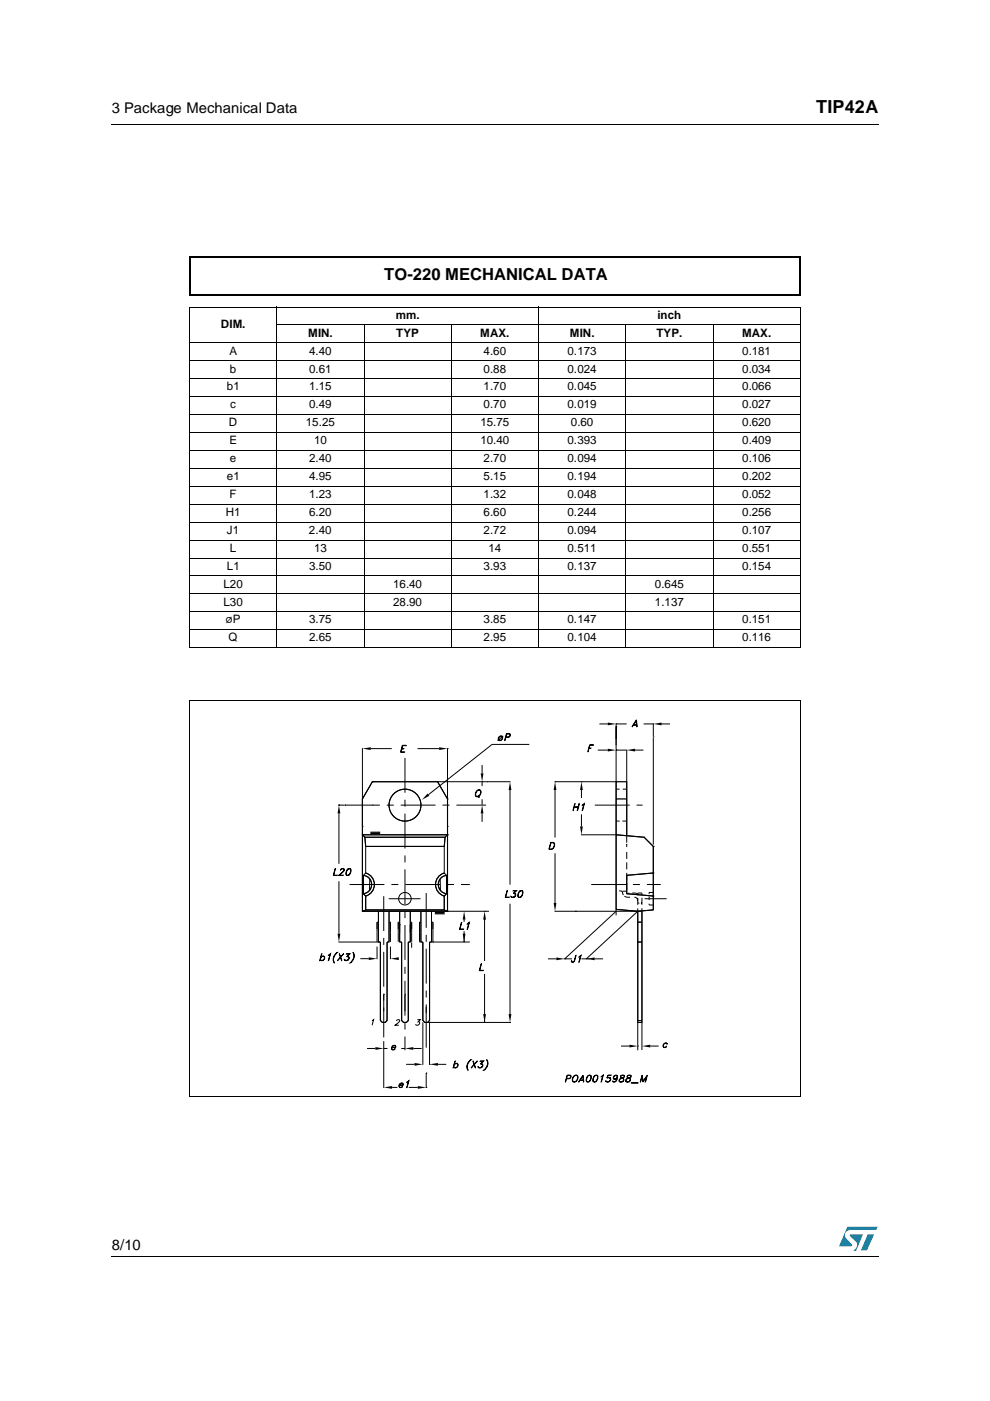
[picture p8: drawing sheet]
<svg xmlns="http://www.w3.org/2000/svg" width="210mm" height="297mm" viewBox="0 0 210 297" stroke-linecap="round" stroke-linejoin="round" font-family="sans-serif">
<path d="M23.6 26.2l.1 .2zM23.6 266.3l.1 .1z" fill="#000"/>
<path d="M23.7 26.3h162.6M23.7 266.4h162.6" fill="none" stroke="#000" stroke-width=".21"/>
<path d="M177.9 260.1h8.3v5.2h-8.3z" fill="#fff"/>
<g fill="#0189b4">
<path d="M184 261.7h1.3l-1.5 3.4h-1.3z"/>
<path d="M180.2 261.8l2.8-.1-1.5 3.5h-.5l.1-.2a1.15 1.15 0 0 0 .7-1 1.15 1.15 0 0 0-.7-1.1l-.8-.8z"/>
<path d="M179.7 260.1h6.4l-.3 .7h-5.5a1.13 1.13 0 0 0-1.1 1.4l1.5 1.7-.1 .3h-2.7z"/>
</g>
<g fill="#fff">
<path d="M30.8 38.7h148.3v209.9h-148.3z"/>
<path d="M40.2 148.5h129.5v83.9h-129.5z"/>
</g>
<path d="M40.2 148.5h129.6M40.2 148.4v84.1M169.7 148.5v84.1M40.1 232.5h129.6" fill="none" stroke="#000" stroke-width=".21"/>
<g fill="#fff">
<path d="M40.2 59.5h129.5z"/>
<path d="M169.7 59.5v87z"/>
<path d="M40.2 146.4l129.5 .1z"/>
<path d="M40.2 59.5v86.9z"/>
</g>
<g fill="none" stroke="#000" stroke-width=".21">
<path d="M40.1 65.1h129.7M40.1 72.7h129.7M40.1 76.5h129.7M40.2 65.2v72M58.6 68.9h111.2M58.7 65v72.4M77.2 68.8v68.6M95.7 68.8v68.6M114.2 65v72.4M132.7 68.8v68.6M151.2 68.8v68.6M169.7 65.2v72"/>
<path d="M40.1 80.3h129.7M40.1 84.1h129.7M40.1 87.9h129.7M40.1 91.7h129.7M40.1 95.5h129.7M40.1 99.3h129.7M40.1 103.1h129.7M40.1 106.9h129.7M40.1 110.7h129.7M40.1 114.5h129.7M40.1 118.3h129.7M40.1 122.1h129.7"/>
<path d="M40.1 125.9h129.7M40.1 129.7h129.7M40.1 133.5h129.7M40.1 137.3h129.7"/>
</g>
<path d="M40.2 54.5h129.6M40.2 54.3v8.2M169.7 54.5v8.1M40.1 62.5h129.6" fill="none" stroke="#000" stroke-width=".25"/>
<g fill="#fff">
<path d="M43 151.3h123.8v80.8h-123.8z"/>
<path d="M67.8 152.6h74.2v78.2h-74.2z"/>
</g>
<g fill="none" stroke="#000" stroke-width=".21" stroke-dasharray="1.5 .7" stroke-linecap="butt">
<path d="M132.9 177.2v1.5l-.4 .3h.4v.6M79.9 195.5v2.2M82.8 195.5v2.2M84.4 195.5v2.2M87.3 195.5v2.2M88.9 195.5v2.2M91.8 195.5v2.2M132.2 189.8l-.4-.8-.8-.2-.4-.4M132.9 180.6v8.2l.1 .3 .4 .2M133.6 190.2h-.8l-.4-.2M134 189.3l1.2 .2M135.2 189.3v.5"/>
<path d="M135.2 189.3h.9M135.2 191.5h.4M135.2 190.9a.71 .71 0 0 0-.7-.7M135.2 190.4v2.8M135.9 191.5h.2M136.1 189.3v.5M136.1 190.3v2.8"/>
</g>
<g fill="none" stroke="#000" stroke-width=".21">
<path d="M76.8 158.6v34.6M78.6 158.7h4.5M85.2 158.7h.4l-.4 .1M85.3 158h.9l-.8 .1-.4 1.3 .8 .1h-.9zM88.5 158.7h4.6M94.9 158.7h.1M94.9 158.6v18.4M105.8 156.2a.44 .44 0 0 1 .7-.1 .44 .44 0 0 1-.1 .7 .44 .44 0 0 1-.7 .1 .44 .44 0 0 1 .1-.7zM105.9 156.2l.4-.1a.47 .47 0 0 1 .1 .7 .47 .47 0 0 1-.7 0zM106.7 156l-1.2 1M107.3 156.2h.7l.1-.5-.7-.1-.4 1.4 .4-1.5h.6l.2 .2v.3l-.2 .2-.8 .1M112.2 157.8h-7.9l-13.5 10.7"/>
<path d="M124.9 158.6h.4l-.4 .1M125 157.9h.9l-.8 .1-.5 1.4zM126.7 159h2.2M127.1 153.5h1.8M130.6 154h.1M130.6 153.5h.1M130.6 158.9h.1M130.6 154.1h.1M130.6 159h.1M130.6 153.5h2.3M130.6 159h2.2M130.6 153.4v40.7"/>
<path d="M132.9 158.9v18.3M134.2 153.7h.9M134.3 153.7h.7M134.7 159h1.7M134.9 152.6l.2 1.5-.2-1.3-.9 1.3zM136.5 153.5h2.1M138.5 156.2h.1M138.5 153.4v2.8M138.5 156.3v22.8M140.3 153.5h1.8M71.8 170.7h.1M71.8 170.7h1.3"/>
<path d="M71.9 170.7h.1M71.9 172.5v10.6M73.1 170.7h.1M76.8 177h18.1v16.2M76.8 177h.1M76.8 175.2h.1M76.8 177l.6 .5M77.4 177.5h17l-.2 2M77.4 177.5l.1 2M77.5 179.5v5.6M77.5 179.5h16.7M79 165.7h.1"/>
<path d="M79 170.7h.1M79 165.7h29.2M79 165.7l-2.2 3.7M92.8 165.7h.1M92.8 165.7l2.1 3.7M94.2 179.5v5.6M94.9 169.4h.1M94.9 177h.1M94.9 175.2h.1M101.1 167.7l.6-.2a.84 .84 0 0 1 .2 1 .84 .84 0 0 1-1 .4l-.1-.5zM101.3 167.6l.3-.1a.74 .74 0 0 1 .2 .9 .74 .74 0 0 1-.9 .4l-.1-.4zM101.3 168.7l.3 .4z"/>
<path d="M102.2 165.7h.1M102.2 162.2v1.8M102.2 165.7v1M102.2 169.5v1.1M102.2 172.5v1.7M103.2 165.7h.1M108.1 167.5v20.1M116.8 178.6l.6 .1a.94 .94 0 0 1 0 1 .94 .94 0 0 1-1 .4zM116.8 178.7h.4a.75 .75 0 0 1 .3 .8 .75 .75 0 0 1-.6 .5h-.4zM117.6 165.7h13M117.7 165.7h.1M117.7 167.5v10.1"/>
<path d="M121.7 171.1h.9M121.9 170.4l-.4 1.5zM122.8 170.4l-.4 1.5zM123.2 177h7.4M123.3 165.7h.1M123.3 167.5v1.7M123.3 172.7v2.5M123.5 170.7l.4-.3-.5 1.5 .4-1.4zM130.6 165.7h.1M130.6 177h.1M130.6 177l6 .5M130.6 167.3h.8"/>
<path d="M130.6 174.1h.8M132 174.1h.9M132 167.3h.9M136.6 177.5h.1M136.6 177.5l1.9 2M138.5 179.5h.1M138.5 179.5v13.4l-3.3 .3M71.1 184.1l-.3 1.5h.7h-.8zM71.8 199.7h8.9M71.9 186.8v11.2M71.9 185.6h.9h-1l1.1-1.2-.1-.2h-.3l-.3 .3a.45 .45 0 0 1 .4-.4 .45 .45 0 0 1 .4 .3l-1.1 1.2M73.4 185.5h.6"/>
<path d="M73.8 184.3h.5M73.8 184.2h.5a.89 .89 0 0 1 0 1 .89 .89 0 0 1-.9 .4v-.8zM73.9 184.2l-.4 .6v.8M74.3 184.2v.6l-.4 .8M76.8 193.2h.1M76.8 193.2h26.9M77 185.6v3.9M77 189.5l.5 .5M77 185.6a1.95 1.95 0 0 1 1.8 1.9 1.95 1.95 0 0 1-1.8 2M77.5 185.1a2.54 2.54 0 0 1 1.9 2.4 2.54 2.54 0 0 1-1.9 2.5M77.5 190v2.9M77.5 192.9h16.7"/>
<path d="M77.5 192.9l-.7 .3M77.5 185.1l-.5 .5M78.4 186.4l-.1 2.4M80.2 199.7h.1M80.2 195.5h-.3v4.2M80.7 199.7v16.7l.4 .4h.6l.4-.4v-16.7M80.7 199.7h-.5v-6.5v6.5M82.5 195.5h.3v4.2M82.5 193.2v6.5h-.4h.4zM84.7 195.5h-.3v4.2M84.7 196h.1M84.7 193.2v6.5h.5h-.5z"/>
<path d="M85.2 199.7v16.7l.4 .4h.6l.4-.4v-16.7M87 195.5h.3v4.2M87 193.2v6.5h-.4h.4zM87.3 199.8v1.1M88.9 199.7h.1M89.2 195.5h-.3v4.2M89.2 193.2v6.5h.5h-.5zM89.7 199.7v16.7l.4 .4h18.1M91.1 199.7h.4v-6.5v6.5M91.1 199.7v16.7l-.4 .4M91.1 199.7h8.5M91.5 195.5h.3v4.2"/>
<path d="M91.8 199.7h.1M93.3 186.4l.1 2.4M94.2 190v2.9M94.2 192.9l.7 .3M94.2 185.1l.5 .5M94.2 185.1a2.54 2.54 0 0 0-1.9 2.4 2.54 2.54 0 0 0 1.9 2.5M94.7 185.6a1.95 1.95 0 0 0-1.8 1.9 1.95 1.95 0 0 0 1.8 2M94.7 185.6v3.9M94.7 189.5l-.5 .5M94.9 193.2h.1M97.8 195.6l-.3 1.4h.8h-.9zM98.4 195v.4"/>
<path d="M98.4 197.4v2.3M99.1 195.9l.4-.3-.5 1.4 .4-1.3zM102.7 193.2h.1M102.7 194.7v9.1M107.5 188.8l-.3 1.4 .8 .1h-.9zM108.1 191.6v23.4M108.4 190.1l.1 .1M108.9 189.4a.46 .46 0 0 1 .5 .5 .46 .46 0 0 1-.6 .4l-.4-.1v-.2a.43 .43 0 0 0 .6 .1l.2-.2M109.1 189.4l.2 .2v.3l-.4 .3M109.5 188.9l-.7-.1h.7l-.6 .6M109.5 188.8l-.7 .6 .4 .1 .1 .2M109.9 190.1h.6"/>
<path d="M110.2 188.9h.6M110.2 188.9h.6a.89 .89 0 0 1 0 .9 .89 .89 0 0 1-.9 .4l-.1-.6zM110.3 188.9l-.4 .7v.6M110.7 188.9l.1 .5-.4 .8M117.6 193.2h18.3M117.7 180.9v10.5M122 193.2h.1M130.6 193.2l-10.9 10.1h1.6M130.6 192.8l4.6 .4M132 189.2h.1M132 189h.9M135.2 193.2l-10.9 10.1"/>
<path d="M135.2 193.2v29.5M136.1 193.2v29.4M136.1 199.7h-.9M136.1 195.5h-.9M137.6 191.6v.3h.9M137.6 190.1v.7M138.5 185.1h.1M138.5 190h.1M138.5 185.1l-5.6 .5v3.9l5.6 .5M138.5 189.2h-.9v.4M68.1 202.9a.44 .44 0 0 1 .6-.1 .44 .44 0 0 1 0 .7l-.4 .2-.4-.2 .4 .1a.55 .55 0 0 0 .4-.8zM68.2 202.2l-.4 1.5z"/>
<path d="M69.7 202.5l.4-.3-.5 1.5 .4-1.4zM71.2 202.2l.4-.3a1.65 1.65 0 0 0-.6 2.3 1.37 1.37 0 0 1 .2-2zM71.9 202.2l.6 1.5zM72.8 202.2l-1.3 1.5zM73 203.5l.2 .1M73.6 202.8a.46 .46 0 0 1 .4 .5 .46 .46 0 0 1-.5 .4l-.4-.1v-.2a.43 .43 0 0 0 .6 .1l.2-.2M73.8 202.8l.1 .2v.3l-.3 .3M74.1 202.3l-.6-.1h.7l-.6 .6M74.2 202.2l-.7 .6 .4 .1 .1 .2M74.8 201.9a1.51 1.51 0 0 1-.6 2.3 1.66 1.66 0 0 0 .6-2.3zM76.4 203.3h1.8M78.9 216.4l.3-.2-.3 1.2"/>
<path d="M79.9 200.7v2.7M81.4 210.8h.1M81.4 210.9v3.5M82.8 200.7v2.7M84.1 216.5a.36 .36 0 0 1 .3-.3 .36 .36 0 0 1 .4 .2l-1 1h.8M85.9 210.8h.1M85.9 210.9v3.5M88.5 216.2h.6l-.4 .4 .2 .1a.45 .45 0 0 1-.2 .6 .45 .45 0 0 1-.6-.2M89.7 216.8v9M90.4 213.5v8.6M91.1 216.8h.1M91.1 216.8v9"/>
<path d="M102 204.3l-.3 1.4 .8 .1h-.9zM102.7 206.5v10.3M103.6 216.8h.1M108.1 216.8h.1M116.2 203.3h1.8M119.7 203.3h.1M119.7 203.2v.1M122.1 202.6l-.3 1.1-.2 .3h-.3l-.2-.3 .2 .3 .3-.1zM122.8 202.8l.4-.2-.5 1.4 .4-1.3zM123.3 203.3h1.7M124.3 203.3h.1M124.3 203.2v.1"/>
<path d="M126.1 203.3h1.8M135.2 216.8h.9M135.2 216.4h.9M77.8 222.3h1.8M81.4 222.3h.1M81.4 220.7v10M81.4 222.3h.8M83.1 222v.4l.2 .1 .5-.1-.3 .2-.5-.2a.63 .63 0 0 1 .7-.8l.2 .2v.3h-.8M83.1 230.6h1.2M83.2 221.8l.5-.1 .1 .1v.2h-.7zM84.7 230v.4l.1 .1 .6-.1-.3 .2-.5-.2a.63 .63 0 0 1 .7-.8l.2 .2-.1 .3h-.7M84.8 229.8l.5-.1 .1 .1v.2h-.7z"/>
<path d="M85.1 222.3h.8M86.1 225.7h1.8M86.3 229.4l.4-.3-.5 1.5 .4-1.3zM86.7 230.6h1.9M87.6 222.3h1.8M90.4 227.5h.1M90.4 230.6h.1M90.4 227.5v3.2M91.1 225.7h.1M92.8 225.7h1.8M96.3 225.7a.44 .44 0 0 1 .7-.2 .44 .44 0 0 1 0 .7l-.4 .2-.4-.2 .3 .2a.55 .55 0 0 0 .5-.8zM96.5 225l-.4 1.4z"/>
<path d="M99.5 225l.4-.3a1.65 1.65 0 0 0-.6 2.2 1.36 1.36 0 0 1 .2-1.9zM100.3 225l.5 1.4zM101.2 225l-1.3 1.4zM101.4 226.2l.2 .2M101.9 225.5a.36 .36 0 0 1 .4 .1 .36 .36 0 0 1 .1 .4l-.6 .4h-.4v-.3a.43 .43 0 0 0 .7 .2l.2-.2M102.1 225.6l.2 .1v.3l-.4 .4M102.5 225h-.7h.8l-.7 .6M102.5 225l-.7 .6 .4 .1 .1 .2M103.1 224.7a1.51 1.51 0 0 1-.6 2.2 1.66 1.66 0 0 0 .6-2.2zM120.1 228.6h.7l.2-.5-.7-.1-.5 1.4 .4-1.5h.7l.1 .2-.2 .5-.7 .1M121.7 228.2l.6-.3a.84 .84 0 0 1 .1 1 .84 .84 0 0 1-.9 .5l-.2-.5zM121.8 228.1l.4-.1a.74 .74 0 0 1 .2 .9 .74 .74 0 0 1-.9 .4v-.8z"/>
<path d="M122.9 229.1h.8M123 229h.7M123.6 227.9l.2 1.5-.2-1.2-.9 1.2zM124.4 229.3h.5M124.7 228.1h.6M124.7 228h.6a.89 .89 0 0 1 0 1 .89 .89 0 0 1-.9 .4l-.1-.6zM124.8 228l-.4 .8v.6M125.2 228l.1 .6-.4 .8M125.8 229.3h.6M126.1 228.1h.6M126.1 228h.6a.89 .89 0 0 1 0 1 .89 .89 0 0 1-.9 .4l-.1-.6zM126.2 228l-.4 .8v.6"/>
<path d="M126.6 228l.1 .6-.4 .8M127.5 228.2l.4-.3-.5 1.5 .4-1.3zM128.5 229.2l.2 .2M129.2 228.5a.44 .44 0 0 1 .1 .7l-.3 .2M129.4 228.8l-.2-.3-.5 .1 .2-.7h.7l-.7 .1-.2 .5h.6a.56 .56 0 0 1-.1 .8 .56 .56 0 0 1-.8-.2h.1a.43 .43 0 0 0 .7 .2l.2-.2M129.9 229.3h.6M130.1 228.5l.3 .3 .5-.3M130.1 228.3l.5-.3 .2 .1 .1 .2M130.5 228l-.4 .4 .2 .4M130.7 228a.92 .92 0 0 1-.3 1.4M130.8 228.6l-.4 .3a.47 .47 0 0 1-.4-.6 .47 .47 0 0 1 .6-.4l.3 .1v.5a.83 .83 0 0 1-1 .9v-.2l.1 .2M130.9 228.4l-.4 .4"/>
<path d="M131.3 229.2l.2 .2M131.7 228.1h.7M131.7 221.8h1.7M131.7 228l-.2 .3 .1 .2a.57 .57 0 0 1 .6 .6l-.4 .3-.5-.1a.74 .74 0 0 1 .9-.8l.2-.2v-.3zM131.8 228l-.2 .4 .5 .2 .1 .5-.4 .3-.5-.1a.88 .88 0 0 1 .9-.9l.1-.4M132.1 229.2l-.2 .2M132.7 229.2l.2 .2M133.1 228.1h.7M133.1 228l-.2 .3 .1 .2a.57 .57 0 0 1 .6 .6l-.4 .3-.4-.1a.74 .74 0 0 1 .8-.8l.2-.2v-.3zM133.2 228l-.2 .4 .6 .2v.5l-.4 .3-.5-.1a.89 .89 0 0 1 .9-.9l.1-.4M133.5 229.2l-.2 .2M133.9 229.6h1.4z"/>
<path d="M135.2 221.8h.1M136.1 227.9l.3 1.3 .9-1.3-.4 1.5 .2-1.1-.8 1.1-.2-1.1-.4 1.1zM137.9 221.8h1.7M140.7 221.3l.6-.2 .2 .2-.1 .1a.44 .44 0 0 0-.6 0 .44 .44 0 0 0 0 .6l.5-.2a.38 .38 0 0 1-.5 .3 .38 .38 0 0 1-.2-.6z"/>
<circle cx="85.9" cy="170.7" r="3.4"/>
<circle cx="85.9" cy="190.5" r="1.33"/>
</g>
<path d="M73.1 170.7h29.9M85.9 160.7v62M126.1 170.7h10.1M74.1 187.5h25.5M81.4 190v30M82.4 190.5h6.8M90.4 189.3v25.5M125.3 187.5h14.8M136.7 190.5h4.7" fill="none" stroke="#000" stroke-width=".21" stroke-dasharray="7.4 1.5 1.5 1.5" stroke-linecap="butt"/>
<path d="M94.9 177l-.5 .5M130.6 165.7h2.3M130.6 169.4h2.3" fill="none" stroke="#ff0" stroke-width=".21"/>
<g fill="#000">
<path d="M76.8 158.7l1.8-.3v.6zM93.1 158.4l1.8 .3-1.8 .3zM128.9 153.2l1.7 .3-1.7 .3zM128.9 158.7l1.7 .3-1.7 .3zM132.9 159l1.8-.3v.6zM138.5 153.5l1.8-.3v.6zM71.9 170.7l.3 1.8h-.6zM90.7 168.3l.3 .4-1.6 .9zM102.2 170.7l.3 1.8h-.6zM101.9 164h.6l-.3 1.7zM108.1 165.7l.3 1.8h-.6zM117.7 165.7l.3 1.8h-.6z"/>
<path d="M123 175.2h.6l-.3 1.8zM123.3 165.7l.3 1.8h-.6zM71.6 198h.6l-.3 1.7zM98.4 193.2l.3 1.8h-.6zM98.1 198h.6l-.3 1.7zM102.7 193.2l.3 1.8h-.6zM117.4 191.4h.6l-.3 1.8zM78.2 203l1.7 .3-1.7 .3zM82.8 203.3l1.8-.3v.6zM102.4 215h.6l-.3 1.8zM107.8 215h.6l-.3 1.8zM118 203l1.7 .3-1.7 .3z"/>
<path d="M124.3 203.3l1.8-.3v.6zM79.6 222l1.8 .3-1.8 .3zM81.4 230.6l1.7-.3v.5zM85.9 222.3l1.7-.3v.6zM87.9 225.4l1.8 .3-1.8 .3zM88.6 230.3l1.8 .3-1.8 .2zM91.1 225.7l1.7-.3v.6zM133.4 221.5l1.8 .3-1.8 .3zM136.1 221.8l1.8-.3v.6z"/>
</g>
<g fill="none" stroke="#000" stroke-width=".24">
<path d="M77.4 177.5l.1 2h16.7l.2-2M78.5 176.7h2.1M78.5 176.4h2.1M79 165.7l-2.2 3.7v7.6h18.1v16.2h-18.1v-16.2l.6 .5h17l.5-.5v-7.6l-2.1-3.7zM130.6 177l6 .5 1.9 2v13.4l-3.3 .3-4.6-.4v-27.1h2.3v11.5M130.6 169.4h2.3M77 189.5a1.95 1.95 0 0 0 1.8-2 1.95 1.95 0 0 0-1.8-1.9v3.9l.5 .5M77.5 185.1a2.54 2.54 0 0 1 1.9 2.4 2.54 2.54 0 0 1-1.9 2.5M77.5 190v2.9h16.7v-2.9M80.7 199.7v16.7l.4 .4h.6l.4-.4v-16.7M85.2 199.7v16.7l.4 .4h.6l.4-.4v-16.7M89.7 199.7v16.7l.4 .4h.6l.4-.4v-16.7"/>
<path d="M92.2 193.5h2.1M92.2 193.7h2.1M94.2 185.1a2.54 2.54 0 0 0-1.9 2.4 2.54 2.54 0 0 0 1.9 2.5M94.7 189.5a1.95 1.95 0 0 1-1.8-2 1.95 1.95 0 0 1 1.8-1.9v3.9l-.5 .5M136.1 193.1v23.7h-.9v-23.6M138.5 185.1l-5.6 .5v3.9l5.6 .5"/>
<circle cx="85.9" cy="170.7" r="3.4"/>
</g>
<text font-size="3.8" x="173.1" y="24">TIP42A</text>
<text font-size="3.5" x="81.5" y="59.5">TO-220 MECHANICAL DATA</text>
<g font-size="3.1">
<text x="23.7" y="24">3 Package Mechanical Data</text>
<text x="23.7" y="265.1">8/10</text>
</g>
<g font-size="2.5">
<text x="46.9" y="69.5">DIM.</text>
<text x="65.4" y="71.4">MIN.</text>
<text x="83.9" y="67.6">mm.</text>
<text x="84" y="71.4">TYP</text>
<text x="101.8" y="71.4">MAX.</text>
<text x="120.9" y="71.4">MIN.</text>
<text x="139.2" y="71.4">TYP.</text>
<text x="139.4" y="67.6">inch</text>
<text x="157.3" y="71.4">MAX.</text>
<text x="48.6" y="75.2">A</text>
<text x="65.5" y="75.2">4.40</text>
<text x="102.5" y="75.2">4.60</text>
<text x="120.3" y="75.2">0.173</text>
<text x="157.3" y="75.2">0.181</text>
<text x="48.1" y="82.8">b1</text>
<text x="48.8" y="79">b</text>
<text x="65.5" y="82.8">1.15</text>
<text x="65.5" y="79">0.61</text>
<text x="102.5" y="79">0.88</text>
<text x="102.5" y="82.8">1.70</text>
<text x="120.3" y="79">0.024</text>
<text x="120.3" y="82.8">0.045</text>
<text x="157.3" y="79">0.034</text>
<text x="157.3" y="82.8">0.066</text>
<text x="48.8" y="86.6">c</text>
<text x="65.5" y="86.6">0.49</text>
<text x="102.5" y="86.6">0.70</text>
<text x="120.3" y="86.6">0.019</text>
<text x="157.3" y="86.6">0.027</text>
<text x="48.5" y="90.4">D</text>
<text x="48.6" y="94.2">E</text>
<text x="64.8" y="90.4">15.25</text>
<text x="66.6" y="94.2">10</text>
<text x="101.8" y="94.2">10.40</text>
<text x="101.8" y="90.4">15.75</text>
<text x="120.3" y="94.2">0.393</text>
<text x="121" y="90.4">0.60</text>
<text x="157.3" y="90.4">0.620</text>
<text x="157.3" y="94.2">0.409</text>
<text x="48.1" y="101.8">e1</text>
<text x="48.8" y="98">e</text>
<text x="65.5" y="101.8">4.95</text>
<text x="65.5" y="98">2.40</text>
<text x="102.5" y="98">2.70</text>
<text x="102.5" y="101.8">5.15</text>
<text x="120.3" y="98">0.094</text>
<text x="120.3" y="101.8">0.194</text>
<text x="157.3" y="98">0.106</text>
<text x="157.3" y="101.8">0.202</text>
<text x="48.7" y="105.6">F</text>
<text x="65.5" y="105.6">1.23</text>
<text x="102.5" y="105.6">1.32</text>
<text x="120.3" y="105.6">0.048</text>
<text x="157.3" y="105.6">0.052</text>
<text x="47.9" y="109.4">H1</text>
<text x="48.1" y="113.2">J1</text>
<text x="65.5" y="113.2">2.40</text>
<text x="65.5" y="109.4">6.20</text>
<text x="102.5" y="113.2">2.72</text>
<text x="102.5" y="109.4">6.60</text>
<text x="120.3" y="113.2">0.094</text>
<text x="120.3" y="109.4">0.244</text>
<text x="157.3" y="113.2">0.107</text>
<text x="157.3" y="109.4">0.256</text>
<text x="48.8" y="117">L</text>
<text x="66.6" y="117">13</text>
<text x="103.6" y="117">14</text>
<text x="120.3" y="117">0.511</text>
<text x="157.3" y="117">0.551</text>
<text x="47.4" y="124.6">L20</text>
<text x="48.1" y="120.8">L1</text>
<text x="65.5" y="120.8">3.50</text>
<text x="83.3" y="124.6">16.40</text>
<text x="102.5" y="120.8">3.93</text>
<text x="120.3" y="120.8">0.137</text>
<text x="138.8" y="124.6">0.645</text>
<text x="157.3" y="120.8">0.154</text>
<text x="47.4" y="128.4">L30</text>
<text x="83.3" y="128.4">28.90</text>
<text x="138.8" y="128.4">1.137</text>
<text x="47.9" y="132.2">øP</text>
<text x="48.5" y="136">Q</text>
<text x="65.5" y="132.2">3.75</text>
<text x="65.5" y="136">2.65</text>
<text x="102.5" y="136">2.95</text>
<text x="102.5" y="132.2">3.85</text>
<text x="120.3" y="136">0.104</text>
<text x="120.3" y="132.2">0.147</text>
<text x="157.3" y="136">0.116</text>
<text x="157.3" y="132.2">0.151</text>
</g>
</svg>
